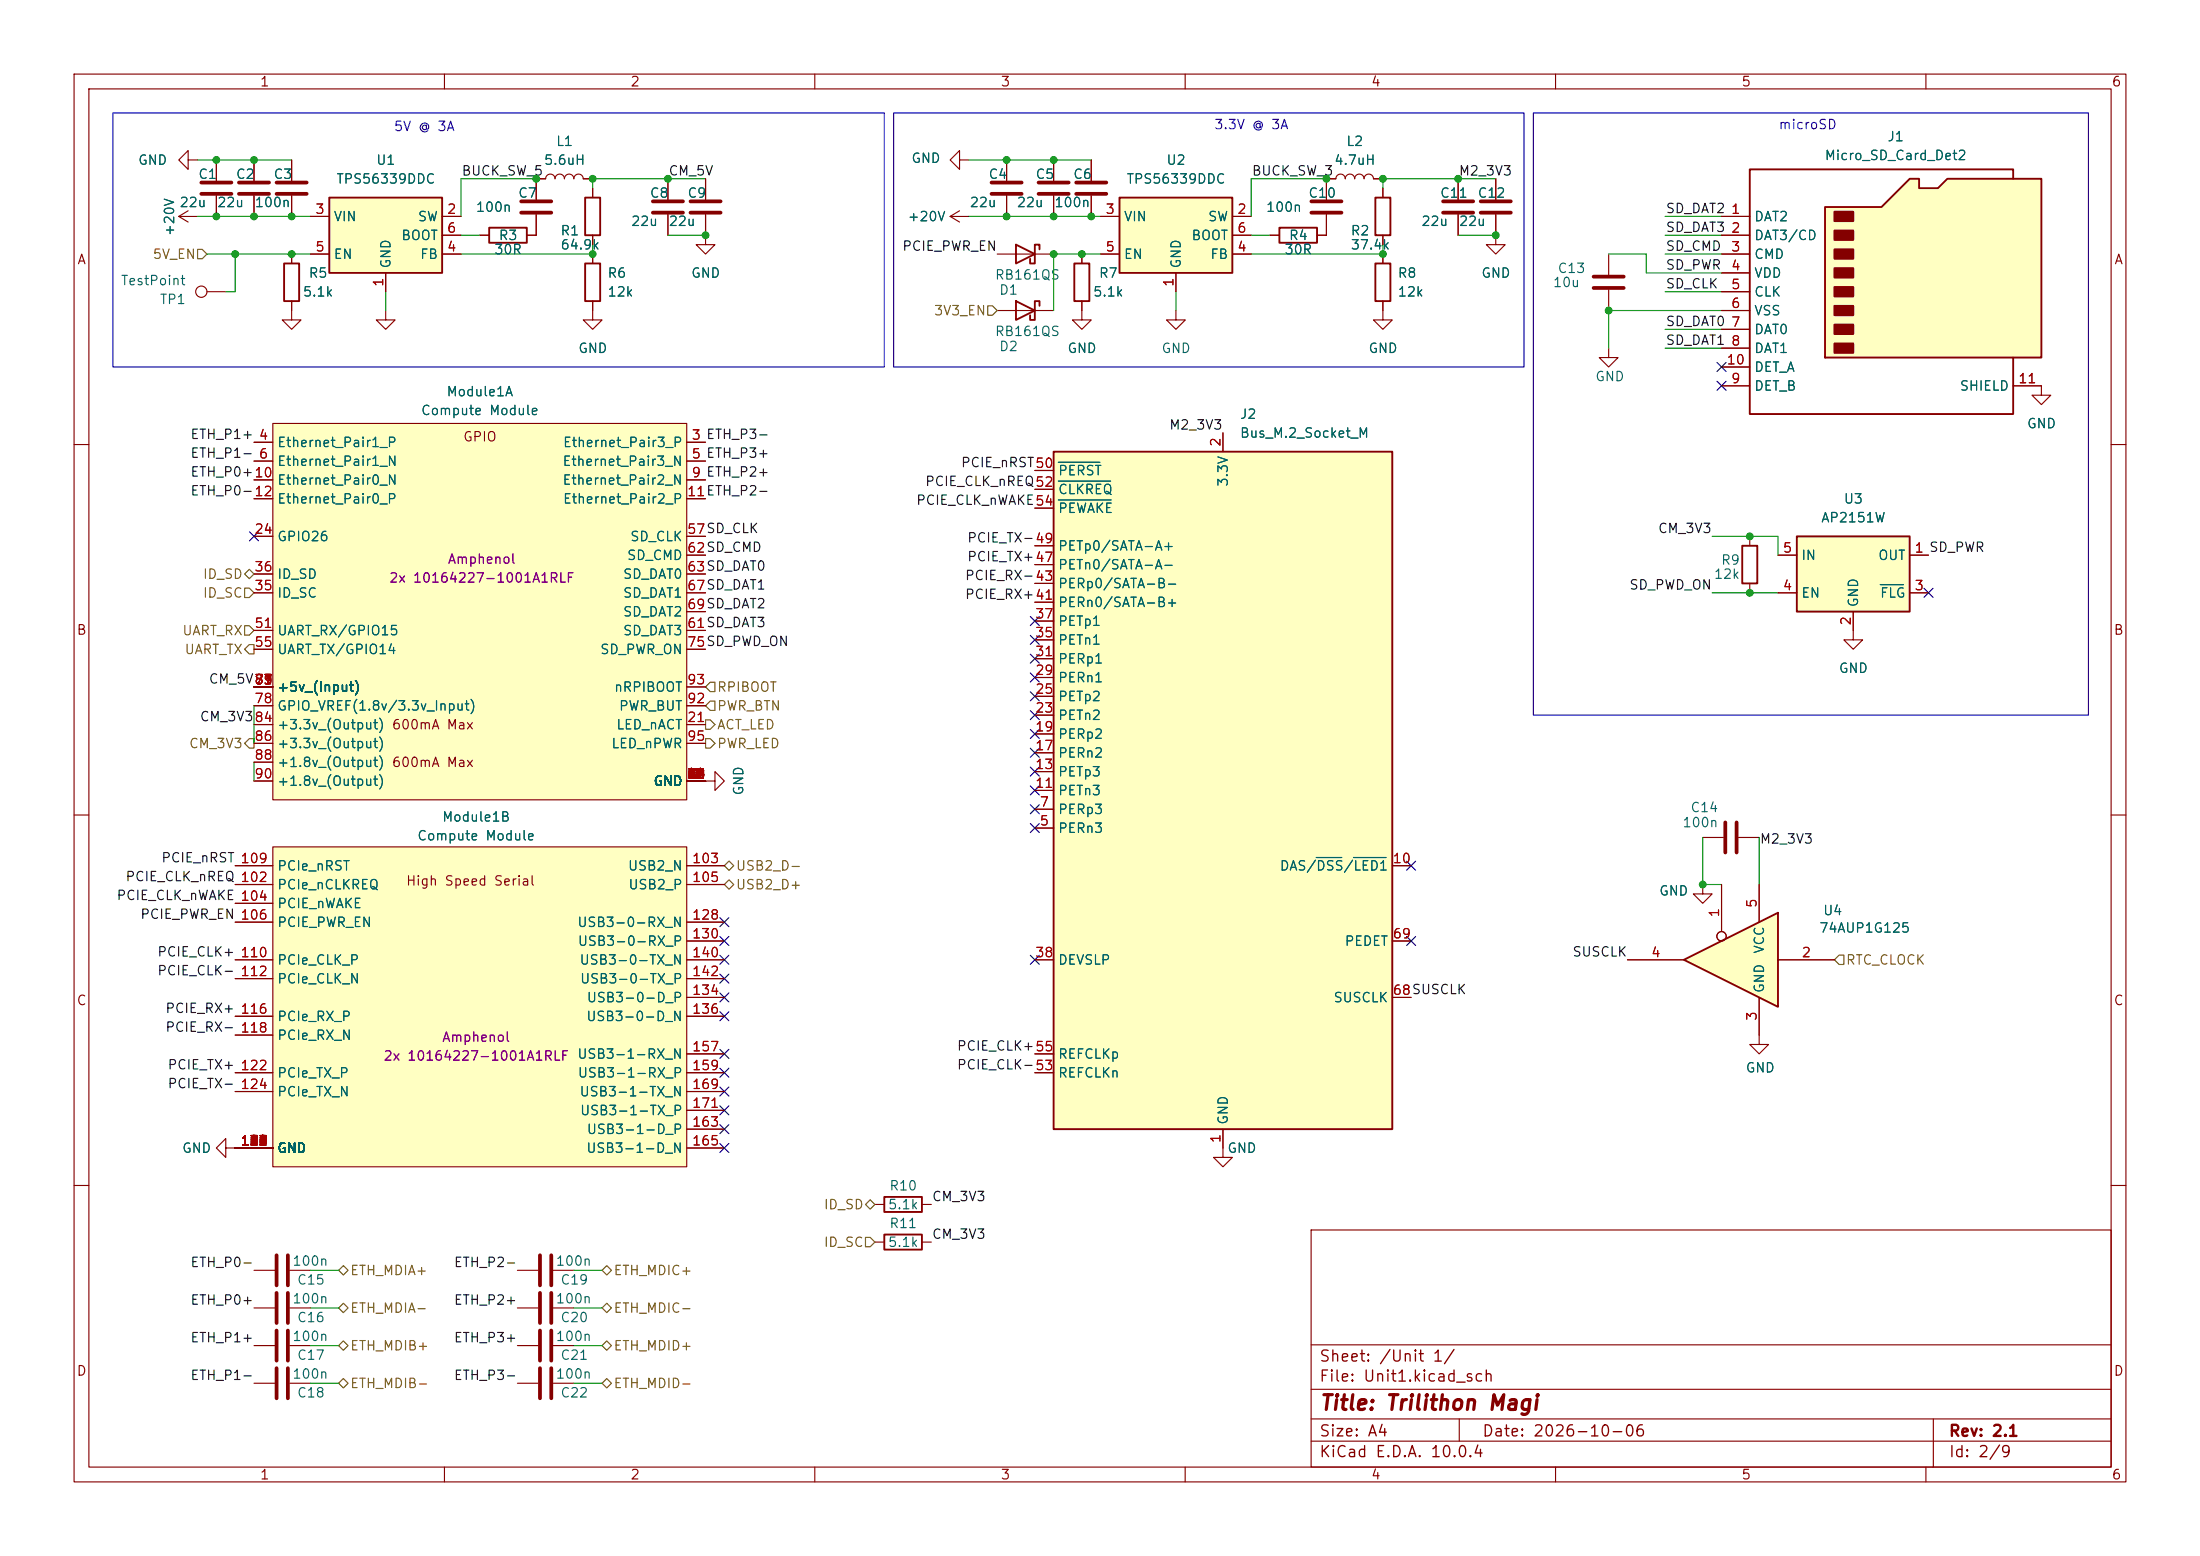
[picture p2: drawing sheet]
<svg xmlns="http://www.w3.org/2000/svg" width="297mm" height="210mm" viewBox="0 0 297 210" stroke-linecap="round" stroke-linejoin="round" font-family="sans-serif">
<g fill="none" stroke="#840000" stroke-width=".15">
<path d="M10 10h277v190h-277zM12 12h273v186h-273zM60 10v2M110 10v2M160 10v2M210 10v2M260 10v2M39.4 21.6v2.8M39.4 26.4v2.8M39.4 34.3v1.3M72.4 24.1h1.3a.64 .64 0 0 1 .6-.6 .64 .64 0 0 1 .6 .6 .64 .64 0 0 1 .7-.6 .64 .64 0 0 1 .6 .6 .64 .64 0 0 1 .6-.6 .64 .64 0 0 1 .7 .6 .64 .64 0 0 1 .6-.6 .64 .64 0 0 1 .6 .6h1.3M80 25.4v1.3"/>
<path d="M80 31.8v1.2M80 34.3v1.3M39.4 40.6v2.6h1.2l-1.2 1.3-1.3-1.3h1.3M52.1 41.9v1.3h1.2l-1.2 1.3-1.3-1.3h1.3M80 40.6v2.6h1.3l-1.3 1.3-1.3-1.3h1.3M10 60h2M285 60h2M10 110h2M285 110h2M237.5 139.7v1.3h1.3l-1.3 1.2-1.3-1.2h1.3M10 160h2M177 166h108v32h-108z"/>
<path d="M285 160h2M60 198v2M110 198v2M160 198v2M177 194.5h108M177 191.5h108M177 187.5h108M177 181.5h108M197 191.5v3M210 198v2M260 198v2M261 191.5v6.5"/>
</g>
<path d="M38.4 35.6h2v5h-2zM79 26.7h2v5.1h-2zM79 35.6h2v5h-2z" fill="none" stroke="#840000" stroke-width=".25"/>
<path d="M37.3 24.6h4.1M37.3 26.2h4.1" fill="none" stroke="#840000" stroke-width=".51"/>
<path d="M44.4 26.7h15.3v10.1h-15.3z" fill="#ffffc2"/>
<path d="M44.4 26.7h15.3v10.1h-15.3z" fill="none" stroke="#840000" stroke-width=".25"/>
<path d="M41.9 29.2h2.5M41.9 34.3h2.5M52.1 36.8v2.6M59.7 29.2h2.5M59.7 34.3h2.5M59.7 31.8h2.5M95.2 105.4h1.3v1.3l1.3-1.3-1.3-1.3v1.3" fill="none" stroke="#840000" stroke-width=".15"/>
<path d="M36.8 57.2h55.9v50.8h-55.9z" fill="#ffffc2"/>
<g fill="none" stroke="#840000" stroke-width=".15">
<path d="M34.3 59.7h2.5M36.8 57.2h55.9v50.8h-55.9zM92.7 59.7h2.5M34.3 62.2h2.5M34.3 64.8h2.5M34.3 67.3h2.5M34.3 72.4h2.5M34.3 77.5h2.5M92.7 62.2h2.5M92.7 64.8h2.5M92.7 67.3h2.5M92.7 72.4h2.5"/>
<path d="M92.7 77.5h2.5M92.7 74.9h2.5M34.3 97.8h2.5M34.3 80h2.5M34.3 85.1h2.5M34.3 87.6h2.5M34.3 92.7h2.5M34.3 95.3h2.5M92.7 97.8h2.5M92.7 80h2.5M92.7 85.1h2.5M92.7 87.6h2.5"/>
<path d="M92.7 82.6h2.5M92.7 92.7h2.5M92.7 95.3h2.5M34.3 105.4h2.5M34.3 100.3h2.5M34.3 102.9h2.5M92.7 105.4h2.5M92.7 100.3h2.5"/>
</g>
<path d="M227.3 129.5l12.7-6.3v12.7z" fill="#ffffc2"/>
<path d="M227.3 129.5l12.7-6.3v12.7z" fill="none" stroke="#840000" stroke-width=".25"/>
<g fill="none" stroke="#840000" stroke-width=".15">
<path d="M34.3 21.6v2.8M34.3 26.4v2.8M229.9 113h2.8M232.4 119.4v6.3M234.7 113h2.8M237.5 119.4v5.1M219.7 129.5h7.6M237.5 134.6v5.1M240 129.5h7.6M165.1 154.9v1.3h1.3l-1.3 1.3-1.3-1.3h1.3"/>
<circle cx="232.4" cy="126.4" r=".63"/>
</g>
<path d="M32.3 24.6h4M32.3 26.2h4M232.9 111v4.1M234.4 111v4.1" fill="none" stroke="#840000" stroke-width=".51"/>
<path d="M142.2 61h45.8v91.4h-45.8z" fill="#ffffc2"/>
<path d="M145 35.6h2.1v5h-2.1zM172.7 30.7h5.1v2.1h-5.1zM142.2 61h45.8v91.4h-45.8z" fill="none" stroke="#840000" stroke-width=".25"/>
<g fill="none" stroke="#840000" stroke-width=".15">
<path d="M146 34.3v1.3M147.3 21.6v2.8M147.3 26.4v2.8M171.4 31.8h1.3M179.1 29v2.8h-1.3M186.7 24.1h-1.3a.64 .64 0 0 0-.6-.6 .64 .64 0 0 0-.7 .6 .64 .64 0 0 0-.6-.6 .64 .64 0 0 0-.6 .6 .64 .64 0 0 0-.7-.6 .64 .64 0 0 0-.6 .6 .64 .64 0 0 0-.6-.6 .64 .64 0 0 0-.7 .6h-1.2v2.8M146 40.6v2.6h1.3l-1.3 1.3-1.2-1.3h1.2M158.7 41.9v1.3h1.3l-1.3 1.3-1.2-1.3h1.2M165.1 58.4v2.6M139.7 78.7h2.5M139.7 76.2h2.5M139.7 73.7h2.5"/>
<path d="M139.7 63.5h2.5M139.7 66h2.5M139.7 68.6h2.5M139.7 99.1h2.5M139.7 96.5h2.5M139.7 94h2.5M139.7 91.4h2.5M139.7 88.9h2.5M139.7 86.4h2.5M139.7 83.8h2.5M139.7 81.3h2.5M139.7 111.8h2.5"/>
<path d="M139.7 109.2h2.5M139.7 106.7h2.5M139.7 104.1h2.5M139.7 101.6h2.5M188 116.8h2.5M139.7 129.5h2.5M188 134.6h2.5M188 127h2.5M139.7 144.8h2.5M139.7 142.2h2.5M165.1 152.4v2.5"/>
</g>
<path d="M142.9 62.4h5.6M142.9 64.9h7M142.9 67.5h7.1M177.7 115.7h3.4M182.7 115.7h4.4" fill="none" stroke="#006464" stroke-width=".15"/>
<path d="M145.3 24.6h4.1M145.3 26.2h4.1M177 27.2h4.1M177 28.7h4.1" fill="none" stroke="#840000" stroke-width=".51"/>
<path d="M151.1 26.7h15.3v10.1h-15.3z" fill="#ffffc2"/>
<path d="M151.1 26.7h15.3v10.1h-15.3z" fill="none" stroke="#840000" stroke-width=".25"/>
<g fill="none" stroke="#840000" stroke-width=".15">
<path d="M90.2 24.1v2.8M90.2 29v2.8M95.2 29v4h1.3l-1.3 1.3-1.2-1.3h1.2M95.2 24.1v2.8M128.3 29.2h2.5M128.3 29.2l1.2 .8M129.5 21.6v-1.3l-1.2 1.3 1.2 1.3v-1.3h1.3M129.5 28.4l-1.2 .8M135.9 21.6v2.8M135.9 26.4v2.8M148.6 29.2h2.5M148.6 34.3h2.5"/>
<path d="M158.7 36.8v2.6M166.4 29.2h2.5M166.4 34.3h2.5M166.4 31.8h2.5M69.8 186.7h2.8M74.7 186.7h2.8"/>
</g>
<path d="M88.1 27.2h4.1M88.1 28.7h4.1M93.2 27.2h4.1M93.2 28.7h4.1M133.9 24.6h4M133.9 26.2h4M72.9 184.7v4M74.4 184.7v4" fill="none" stroke="#840000" stroke-width=".51"/>
<path d="M36.8 114.3h55.9v43.2h-55.9z" fill="#ffffc2"/>
<g fill="none" stroke="#840000" stroke-width=".15">
<path d="M24.1 29.2l1.3 .8M24.1 29.2h2.6M25.4 21.6v-1.3l-1.3 1.3 1.3 1.3v-1.3h1.3M25.4 28.4l-1.3 .8M27.9 39.4h2.6M29.2 21.6v2.8M29.2 26.4v2.8M64.8 31.8h1.2M72.4 24.1v2.8M72.4 29v2.8h-1.3M134.6 34.3h7.6M236.2 72.4v1.3"/>
<path d="M236.2 78.7v1.3M31.7 119.4h5.1M31.7 116.8h5.1M36.8 114.3h55.9v43.2h-55.9zM92.7 119.4h5.1M92.7 116.8h5.1M229.9 119.4v1.3h1.2l-1.2 1.2-1.3-1.2h1.3M31.7 121.9h5.1M31.7 124.5h5.1M31.7 129.5h5.1M31.7 132.1h5.1M31.7 137.2h5.1"/>
<path d="M31.7 139.7h5.1M92.7 124.5h5.1M92.7 129.5h5.1M92.7 132.1h5.1M92.7 137.2h5.1M92.7 127h5.1M92.7 134.6h5.1M30.5 154.9v-1.2l-1.3 1.2 1.3 1.3v-1.3h6.3M31.7 144.8h5.1M31.7 147.3h5.1M92.7 154.9h5.1M92.7 144.8h5.1"/>
<path d="M92.7 147.3h5.1M92.7 142.2h5.1M92.7 152.4h5.1M92.7 149.9h5.1M34.3 171.5h2.8M34.3 176.5h2.8M39.1 171.5h2.8M39.1 176.5h2.8M69.8 171.5h2.8M69.8 176.5h2.8M74.7 171.5h2.8M74.7 176.5h2.8"/>
<path d="M118.1 167.6h1.3M118.1 162.6h1.3M124.5 167.6h1.2M124.5 162.6h1.2M34.3 181.6h2.8M34.3 186.7h2.8M39.1 181.6h2.8M39.1 186.7h2.8M69.8 181.6h2.8M74.7 181.6h2.8"/>
<circle cx="27.2" cy="39.4" r=".76"/>
</g>
<g fill="none" stroke="#840000" stroke-width=".51">
<path d="M27.2 24.6h4M27.2 26.2h4M70.4 27.2h4M70.4 28.7h4M37.3 169.4v4.1M37.3 174.5v4.1M37.3 179.6v4M38.9 169.4v4.1M38.9 174.5v4.1M38.9 179.6v4M72.9 169.4v4.1M72.9 174.5v4.1"/>
<path d="M72.9 179.6v4M74.4 169.4v4.1M74.4 174.5v4.1M74.4 179.6v4M37.3 184.7v4M38.9 184.7v4"/>
</g>
<path d="M66 30.7h5.1v2.1h-5.1zM137.2 33l2.5 1.3-2.5 1.3zM140.3 33.7v-.7h-.6v2.6h-.6v-.7M235.2 73.7h2v5h-2zM119.4 166.6h5.1v2.1h-5.1zM119.4 161.5h5.1v2.1h-5.1z" fill="none" stroke="#840000" stroke-width=".25"/>
<path d="M242.6 72.4h15.2v10.2h-15.2z" fill="#ffffc2"/>
<path d="M242.6 72.4h15.2v10.2h-15.2z" fill="none" stroke="#840000" stroke-width=".25"/>
<path d="M217.2 34.3v2.8M217.2 39.1v2.8M217.2 47v1.3h1.2l-1.2 1.2-1.3-1.2h1.3M275.6 52.1v1.2h1.3l-1.3 1.3-1.3-1.3h1.3M240 74.9h2.6M257.8 74.9h2.5M240 80h2.6M250.2 82.6v2.5M257.8 80h2.5" fill="none" stroke="#840000" stroke-width=".15"/>
<path d="M253.8 78.9h3.2" fill="none" stroke="#006464" stroke-width=".15"/>
<path d="M215.1 37.3h4.1M215.1 38.9h4.1" fill="none" stroke="#840000" stroke-width=".51"/>
<path d="M246.4 27.9h7.6l3.8-3.8h1.3v1.3h2.5l1.3-1.3h12.7v24.2h-29.2z" fill="#ffffc2"/>
<path d="M185.7 26.7h2v5.1h-2zM185.7 35.6h2v5h-2zM246.4 27.9h7.6l3.8-3.8h1.3v1.3h2.5l1.3-1.3h12.7v24.2h-29.2zM271.8 24.1v-1.2h-35.6v33h35.6v-7.6M137.2 40.6l2.5 1.3-2.5 1.3zM140.3 41.3v-.7h-.6v2.6h-.6v-.7" fill="none" stroke="#840000" stroke-width=".25"/>
<g fill="#840000" stroke="#840000" stroke-width=".25">
<path d="M247.6 28.6h2.6v1.2h-2.6z"/>
<path d="M247.6 31.1h2.6v1.3h-2.6z"/>
<path d="M247.6 33.7h2.6v1.2h-2.6z"/>
<path d="M247.6 36.2h2.6v1.3h-2.6z"/>
<path d="M247.6 38.7h2.6v1.3h-2.6z"/>
<path d="M247.6 41.3h2.6v1.2h-2.6z"/>
<path d="M247.6 43.8h2.6v1.3h-2.6z"/>
<path d="M247.6 46.4h2.6v1.2h-2.6z"/>
</g>
<g fill="none" stroke="#840000" stroke-width=".15">
<path d="M29.2 21.6v2.8M29.2 26.4v2.8M34.3 21.6v2.8M34.3 26.4v2.8M39.4 21.6v2.8M39.4 26.4v2.8M39.4 34.3v1.3M41.9 29.2h2.5M41.9 34.3h2.5M52.1 36.8v2.6M59.7 29.2h2.5M59.7 31.8h2.5"/>
<path d="M59.7 34.3h2.5M64.8 31.8h1.2M72.4 29v2.8h-1.3M73.7 24.1h-1.3v2.8M78.7 24.1h1.3M80 25.4v1.3M80 31.8v1.2M80 34.3v1.3M90.2 24.1v2.8M90.2 29v2.8M95.2 24.1v2.8M95.2 29v2.8"/>
<path d="M135.9 21.6v2.8M135.9 26.4v2.8M142.2 21.6v2.8M142.2 26.4v2.8M146 34.3v1.3M147.3 21.6v2.8M147.3 26.4v2.8M148.6 29.2h2.5M148.6 34.3h2.5M158.7 36.8v2.6M166.4 29.2h2.5M166.4 31.8h2.5"/>
<path d="M166.4 34.3h2.5M171.4 31.8h1.3M179.1 29v2.8h-1.3M180.3 24.1h-1.2v2.8M185.4 24.1h1.3M186.7 25.4v1.3M186.7 31.8v1.2M186.7 34.3v1.3M196.8 24.1v2.8M196.8 29v2.8M201.9 29v4h1.3l-1.3 1.3-1.2-1.3h1.2M201.9 24.1v2.8"/>
<path d="M232.4 29.2h3.8M232.4 31.8h3.8M232.4 34.3h3.8M232.4 36.8h3.8M232.4 39.4h3.8M34.3 59.7h2.5M39.4 40.6v1.3M80 40.6v1.3M92.7 59.7h2.5M134.6 41.9h7.6M146 40.6v1.3M165.1 58.4v2.6"/>
<path d="M186.7 40.6v2.6h1.3l-1.3 1.3-1.3-1.3h1.3M232.4 41.9h3.8M232.4 44.5h3.8M232.4 47h3.8M232.4 52.1h3.8M232.4 49.5h3.8M271.8 52.1h3.8M34.3 62.2h2.5M34.3 64.8h2.5M34.3 67.3h2.5M34.3 72.4h2.5M34.3 77.5h2.5"/>
<path d="M92.7 74.9h2.5M92.7 62.2h2.5M92.7 64.8h2.5M92.7 67.3h2.5M92.7 72.4h2.5M92.7 77.5h2.5M139.7 78.7h2.5M139.7 76.2h2.5M139.7 73.7h2.5M139.7 63.5h2.5M139.7 66h2.5M139.7 68.6h2.5"/>
<path d="M240 74.9h2.6M257.8 74.9h2.5M34.3 80h2.5M34.3 97.8h2.5M34.3 85.1h2.5M34.3 87.6h2.5M34.3 92.7h2.5M34.3 95.3h2.5M92.7 80h2.5M92.7 97.8h2.5M92.7 85.1h2.5M92.7 87.6h2.5"/>
<path d="M92.7 82.6h2.5M92.7 92.7h2.5M92.7 95.3h2.5M139.7 99.1h2.5M139.7 96.5h2.5M139.7 94h2.5M139.7 91.4h2.5M139.7 88.9h2.5M139.7 86.4h2.5M139.7 83.8h2.5M139.7 81.3h2.5M240 80h2.6"/>
<path d="M250.2 82.6v3.8h1.3l-1.3 1.2-1.3-1.2h1.3M257.8 80h2.5M31.7 116.8h5.1M31.7 119.4h5.1M34.3 105.4h2.5M34.3 100.3h2.5M34.3 102.9h2.5M92.7 116.8h5.1M92.7 105.4h2.5M92.7 100.3h2.5M92.7 119.4h5.1M139.7 111.8h2.5"/>
<path d="M139.7 109.2h2.5M139.7 106.7h2.5M139.7 104.1h2.5M139.7 101.6h2.5M188 116.8h2.5M232.4 119.4v6.3M237.5 119.4v5.1M31.7 129.5h5.1M31.7 121.9h5.1M31.7 124.5h5.1M31.7 132.1h5.1M31.7 137.2h5.1"/>
<path d="M31.7 139.7h5.1M92.7 129.5h5.1M92.7 134.6h5.1M92.7 127h5.1M92.7 124.5h5.1M92.7 132.1h5.1M92.7 137.2h5.1M139.7 129.5h2.5M188 134.6h2.5M188 127h2.5M219.7 129.5h7.6M237.5 134.6v5.1"/>
<path d="M240 129.5h7.6M31.7 144.8h5.1M31.7 154.9h5.1M31.7 147.3h5.1M92.7 144.8h5.1M92.7 142.2h5.1M92.7 154.9h5.1M92.7 147.3h5.1M92.7 152.4h5.1M92.7 149.9h5.1M139.7 144.8h2.5M139.7 142.2h2.5"/>
<path d="M165.1 152.4v2.5"/>
<circle cx="232.4" cy="126.4" r=".63"/>
</g>
<path d="M140.2 24.6h4.1M140.2 26.2h4.1M194.8 27.2h4.1M194.8 28.7h4.1M199.9 27.2h4.1M199.9 28.7h4.1" fill="none" stroke="#840000" stroke-width=".51"/>
<g fill="none" stroke="#725600" stroke-width=".15">
<path d="M26.7 33.7h.6l.6 .6-.6 .6h-.6zM133.3 41.3h.7l.6 .6-.6 .6h-.7zM33 77.5l.7-.7 .6 .7-.6 .6zM33 79.4h.7l.6 .6-.6 .6h-.7zM33 84.5h.7l.6 .6-.6 .6h-.7zM33.7 87h.6v1.3h-.6l-.7-.7zM33.7 99.7h.6v1.3h-.6l-.7-.7zM95.2 99.7h.7l.6 .6-.6 .7h-.7zM95.2 97.2h.7l.6 .6-.6 .6h-.7zM95.9 94.6h.6v1.3h-.6l-.7-.6zM95.9 92.1h.6v1.2h-.6l-.7-.6zM97.8 116.8l.6-.6 .7 .6-.7 .7z"/>
<path d="M97.8 119.4l.6-.7 .7 .7-.7 .6zM248.3 128.9h.6v1.3h-.6l-.7-.7zM45.7 176.5l.7-.6 .6 .6-.6 .7zM45.7 171.5l.7-.7 .6 .7-.6 .6zM81.3 171.5l.6-.7 .6 .7-.6 .6zM81.3 176.5l.6-.6 .6 .6-.6 .7zM116.8 167h.7l.6 .6-.6 .7h-.7zM116.8 162.6l.7-.7 .6 .7-.6 .6zM45.7 181.6l.7-.6 .6 .6-.6 .6zM45.7 186.7l.7-.6 .6 .6-.6 .6zM81.3 181.6l.6-.6 .6 .6-.6 .6zM81.3 186.7l.6-.6 .6 .6-.6 .6z"/>
</g>
<g fill="none" stroke="#009600" stroke-width=".15">
<path d="M26.7 29.2h15.2M26.7 21.6h12.7M27.9 34.3h14M31.7 34.3v5.1h-1.2M52.1 39.4v2.5M62.2 31.8h2.6M72.4 24.1h-10.2v5.1M80 33v1.3h-17.8M90.2 31.8h5M95.2 24.1h-15.2v1.3M130.8 29.2h17.8M130.8 21.6h16.5"/>
<path d="M148.6 34.3h-6.4v7.6M158.7 39.4v2.5M168.9 31.8h2.5M179.1 24.1h-10.2v5.1M186.7 33v1.3h-17.8M196.8 31.8h5.1M201.9 24.1h-15.2v1.3M217.2 34.3h5v2.5h10.2M224.8 29.2h7.6M224.8 31.8h7.6M224.8 39.4h7.6M224.8 34.3h7.6"/>
<path d="M224.8 44.5h7.6M224.8 47h7.6M232.4 41.9h-15.2v5.1M231.1 72.4h8.9v2.5M34.3 95.3v5M231.1 80h8.9M34.3 102.9v2.5M229.9 113v6.4h2.5M237.5 113v6.4M41.9 176.5h3.8M41.9 171.5h3.8M77.5 176.5h3.8"/>
<path d="M77.5 171.5h3.8M41.9 181.6h3.8M41.9 186.7h3.8M77.5 181.6h3.8M77.5 186.7h3.8"/>
</g>
<g fill="none" stroke="#000084" stroke-width=".15">
<path d="M231.8 51.5l1.2 1.2M231.8 48.9l1.2 1.2M233 51.5l-1.2 1.2M233 48.9l-1.2 1.2M33.7 71.8l1.2 1.2M34.9 71.8l-1.2 1.2M259.7 79.4l1.3 1.2M261 79.4l-1.3 1.2M139.1 88.3l1.2 1.2M139.1 90.8l1.2 1.2M139.1 95.9l1.2 1.2M139.1 93.4l1.2 1.2"/>
<path d="M139.1 83.2l1.2 1.2M139.1 85.8l1.2 1.2M139.1 98.5l1.2 1.2M140.3 88.3l-1.2 1.2M140.3 90.8l-1.2 1.2M140.3 95.9l-1.2 1.2M140.3 93.4l-1.2 1.2M140.3 83.2l-1.2 1.2M140.3 85.8l-1.2 1.2M140.3 98.5l-1.2 1.2M139.1 111.2l1.2 1.2M139.1 103.5l1.2 1.2"/>
<path d="M139.1 101l1.2 1.2M139.1 106.1l1.2 1.2M139.1 108.6l1.2 1.2M140.3 111.2l-1.2 1.2M140.3 103.5l-1.2 1.2M140.3 101l-1.2 1.2M140.3 106.1l-1.2 1.2M140.3 108.6l-1.2 1.2M189.9 116.2l1.2 1.2M191.1 116.2l-1.2 1.2M97.2 123.9l1.2 1.2M97.2 126.4l1.2 1.2"/>
<path d="M97.2 131.5l1.2 1.2M97.2 136.6l1.2 1.2M97.2 128.9l1.2 1.2M97.2 134l1.2 1.2M98.4 123.9l-1.2 1.2M98.4 126.4l-1.2 1.2M98.4 131.5l-1.2 1.2M98.4 136.6l-1.2 1.2M98.4 128.9l-1.2 1.2M98.4 134l-1.2 1.2M139.1 128.9l1.2 1.2M140.3 128.9l-1.2 1.2"/>
<path d="M189.9 126.4l1.2 1.2M191.1 126.4l-1.2 1.2M97.2 154.3l1.2 1.2M97.2 146.7l1.2 1.2M97.2 141.6l1.2 1.2M97.2 149.3l1.2 1.2M97.2 144.2l1.2 1.2M97.2 151.8l1.2 1.2M98.4 154.3l-1.2 1.2M98.4 146.7l-1.2 1.2M98.4 141.6l-1.2 1.2M98.4 149.3l-1.2 1.2"/>
<path d="M98.4 144.2l-1.2 1.2M98.4 151.8l-1.2 1.2"/>
</g>
<path d="M15.2 15.2h104.2v34.3h-104.2zM120.6 15.2h85.1v34.3h-85.1zM207 15.2h74.9v81.3h-74.9z" fill="none" stroke="#0000c2" stroke-width=".15"/>
<path d="M142.9 62.4h5.6M142.9 64.9h7M142.9 67.5h7.1M253.8 78.9h3.2M177.7 115.7h3.4M182.7 115.7h4.4" fill="none" stroke="#006464" stroke-width=".15"/>
<g fill="#009600" stroke="#009600" stroke-width=".14">
<circle cx="236.2" cy="72.4" r=".46"/>
<circle cx="236.2" cy="80" r=".46"/>
<circle cx="196.8" cy="24.1" r=".46"/>
<circle cx="186.7" cy="34.3" r=".46"/>
<circle cx="201.9" cy="31.8" r=".46"/>
<circle cx="179.1" cy="24.1" r=".46"/>
<circle cx="186.7" cy="24.1" r=".46"/>
<circle cx="146" cy="34.3" r=".46"/>
<circle cx="142.2" cy="29.2" r=".46"/>
<circle cx="147.3" cy="29.2" r=".46"/>
<circle cx="142.2" cy="34.3" r=".46"/>
<circle cx="142.2" cy="21.6" r=".46"/>
<circle cx="217.2" cy="41.9" r=".46"/>
<circle cx="229.9" cy="119.4" r=".46"/>
<circle cx="72.4" cy="24.1" r=".46"/>
<circle cx="39.4" cy="29.2" r=".46"/>
<circle cx="29.2" cy="21.6" r=".46"/>
<circle cx="29.2" cy="29.2" r=".46"/>
<circle cx="34.3" cy="21.6" r=".46"/>
<circle cx="34.3" cy="29.2" r=".46"/>
<circle cx="31.7" cy="34.3" r=".46"/>
<circle cx="39.4" cy="34.3" r=".46"/>
<circle cx="135.9" cy="21.6" r=".46"/>
<circle cx="95.2" cy="31.8" r=".46"/>
<circle cx="135.9" cy="29.2" r=".46"/>
<circle cx="90.2" cy="24.1" r=".46"/>
<circle cx="80" cy="24.1" r=".46"/>
<circle cx="80" cy="34.3" r=".46"/>
</g>
<text font-size="2" fill="#840000" x="178" y="190.8">Title: Trilithon Magi</text>
<g font-size="1.5" fill="#840000">
<text x="178" y="184.2">Sheet: /Unit 1/</text>
<text x="178" y="186.9">File: Unit1.kicad_sch</text>
<text x="178" y="197.1">KiCad E.D.A. 10.0.4</text>
<text x="178" y="194.3">Size: A4</text>
<text x="200" y="194.3">Date: 2026-10-06</text>
<text x="263" y="194.3">Rev: 2.1</text>
<text x="263" y="197.1">Id: 2/9</text>
</g>
<g font-size="1.3" fill="#840000">
<text x="35" y="12">1</text>
<text x="85" y="12">2</text>
<text x="135" y="12">3</text>
<text x="185" y="12">4</text>
<text x="235" y="12">5</text>
<text x="285" y="12">6</text>
<text x="10.3" y="36">A</text>
<text x="285.3" y="36">A</text>
<text x="62.4" y="59.9">GPIO</text>
<text x="10.3" y="86">B</text>
<text x="285.3" y="86">B</text>
<text x="54.7" y="119.8">High Speed Serial</text>
<text x="10.3" y="136">C</text>
<text x="285.3" y="136">C</text>
<text x="10.3" y="186">D</text>
<text x="285.3" y="186">D</text>
<text x="35" y="200">1</text>
<text x="85" y="200">2</text>
<text x="135" y="200">3</text>
<text x="185" y="200">4</text>
<text x="235" y="200">5</text>
<text x="285" y="200">6</text>
</g>
<g font-size="1.3" fill="#0000c2">
<text x="163.8" y="17.8">3.3V @ 3A</text>
<text x="240" y="17.8">microSD</text>
<text x="53.1" y="18">5V @ 3A</text>
</g>
<g font-size="1.3" fill="#006464">
<text x="18.6" y="22.6">GND</text>
<text x="50.7" y="22.6">U1</text>
<text x="73.3" y="22.6">5.6uH</text>
<text x="75" y="20">L1</text>
<text x="122.9" y="22.3">GND</text>
<text x="157.4" y="22.6">U2</text>
<text x="180" y="22.6">4.7uH</text>
<text x="181.7" y="20">L2</text>
<text x="246.2" y="21.9">Micro_SD_Card_Det2</text>
<text x="254.7" y="19.4">J1</text>
<text x="24.1" y="28.3">22u</text>
<text x="26.7" y="24.5">C1</text>
<text x="29.2" y="28.3">22u</text>
<text x="31.8" y="24.5">C2</text>
<text x="34.3" y="28.3">100n</text>
<text x="36.8" y="24.5">C3</text>
<text x="45.3" y="25.1">TPS56339DDC</text>
<text x="64.1" y="28.9">100n</text>
<text x="69.9" y="27">C7</text>
<text x="87.6" y="27">C8</text>
<text x="92.7" y="27">C9</text>
<text x="130.8" y="28.3">22u</text>
<text x="133.4" y="24.5">C4</text>
<text x="137.2" y="28.3">22u</text>
<text x="139.7" y="24.5">C5</text>
<text x="142.2" y="28.3">100n</text>
<text x="144.8" y="24.5">C6</text>
<text x="152" y="25.1">TPS56339DDC</text>
<text x="170.8" y="28.9">100n</text>
<text x="176.5" y="27">C10</text>
<text x="194.3" y="27">C11</text>
<text x="199.4" y="27">C12</text>
<text x="23.8" y="32" transform="rotate(-90 23.8 32)">+20V</text>
<text x="45" y="30.2">VIN</text>
<text x="45" y="35.3">EN</text>
<text x="54.1" y="32.7">BOOT</text>
<text x="56.3" y="30.2">SW</text>
<text x="56.6" y="35.3">FB</text>
<text x="66.6" y="34.6">30R</text>
<text x="67.2" y="32.7">R3</text>
<text x="75.6" y="32.1">R1</text>
<text x="75.6" y="34">64.9k</text>
<text x="85.1" y="30.8">22u</text>
<text x="90.2" y="30.8">22u</text>
<text x="122.4" y="30.2">+20V</text>
<text x="151.6" y="30.2">VIN</text>
<text x="151.6" y="35.3">EN</text>
<text x="160.8" y="32.7">BOOT</text>
<text x="163" y="30.2">SW</text>
<text x="163.3" y="35.3">FB</text>
<text x="173.3" y="34.6">30R</text>
<text x="173.9" y="32.7">R4</text>
<text x="182.3" y="32.1">R2</text>
<text x="182.3" y="34">37.4k</text>
<text x="191.8" y="30.8">22u</text>
<text x="196.9" y="30.8">22u</text>
<text x="236.7" y="30.2">DAT2</text>
<text x="236.7" y="32.7">DAT3/CD</text>
<text x="236.7" y="35.3">CMD</text>
<text x="16.2" y="38.8">TestPoint</text>
<text x="21.5" y="41.4">TP1</text>
<text x="40.8" y="40.3">5.1k</text>
<text x="41.6" y="37.8">R5</text>
<text x="53" y="36.3" transform="rotate(-90 53 36.3)">GND</text>
<text x="81.9" y="37.8">R6</text>
<text x="81.9" y="40.3">12k</text>
<text x="93.2" y="37.8">GND</text>
<text x="134.2" y="38.1">RB161QS</text>
<text x="134.8" y="40.1">D1</text>
<text x="147.5" y="40.3">5.1k</text>
<text x="148.3" y="37.8">R7</text>
<text x="159.7" y="36.3" transform="rotate(-90 159.7 36.3)">GND</text>
<text x="188.6" y="37.8">R8</text>
<text x="188.6" y="40.3">12k</text>
<text x="199.9" y="37.8">GND</text>
<text x="209.6" y="39.1">10u</text>
<text x="210.2" y="37.2">C13</text>
<text x="236.7" y="37.8">VDD</text>
<text x="236.7" y="40.3">CLK</text>
<text x="78" y="48">GND</text>
<text x="134.2" y="45.7">RB161QS</text>
<text x="134.8" y="47.7">D2</text>
<text x="144" y="48">GND</text>
<text x="156.7" y="48">GND</text>
<text x="184.7" y="48">GND</text>
<text x="236.7" y="42.9">VSS</text>
<text x="236.7" y="45.4">DAT0</text>
<text x="236.7" y="48">DAT1</text>
<text x="60.2" y="53.8">Module1A</text>
<text x="215.3" y="51.8">GND</text>
<text x="236.7" y="53">DET_B</text>
<text x="236.7" y="50.5">DET_A</text>
<text x="264.5" y="53">SHIELD</text>
<text x="56.7" y="56.3">Compute Module</text>
<text x="167.3" y="56.9">J2</text>
<text x="167.3" y="59.4">Bus_M.2_Socket_M</text>
<text x="273.6" y="58.1">GND</text>
<text x="37.3" y="60.7">Ethernet_Pair1_P</text>
<text x="37.3" y="63.2">Ethernet_Pair1_N</text>
<text x="37.3" y="65.7">Ethernet_Pair0_N</text>
<text x="75.9" y="63.2">Ethernet_Pair3_N</text>
<text x="75.9" y="65.7">Ethernet_Pair2_N</text>
<text x="75.9" y="60.7">Ethernet_Pair3_P</text>
<text x="142.7" y="64.5">PERST</text>
<text x="166.1" y="65.8" transform="rotate(-90 166.1 65.8)">3.3V</text>
<text x="37.3" y="68.3">Ethernet_Pair0_P</text>
<text x="75.9" y="68.3">Ethernet_Pair2_P</text>
<text x="142.7" y="67">CLKREQ</text>
<text x="142.7" y="69.6">PEWAKE</text>
<text x="245.8" y="70.8">AP2151W</text>
<text x="248.8" y="68.3">U3</text>
<text x="37.3" y="73.4">GPIO26</text>
<text x="84.6" y="75.9">SD_CMD</text>
<text x="85" y="73.4">SD_CLK</text>
<text x="142.7" y="77.2">PETn0/SATA-A-</text>
<text x="142.7" y="74.6">PETp0/SATA-A+</text>
<text x="232.3" y="76.5">R9</text>
<text x="243.1" y="75.9">IN</text>
<text x="253.5" y="75.9">OUT</text>
<text x="37.3" y="81">ID_SC</text>
<text x="37.3" y="78.4">ID_SD</text>
<text x="84" y="78.4">SD_DAT0</text>
<text x="84" y="81">SD_DAT1</text>
<text x="84" y="83.5">SD_DAT2</text>
<text x="142.7" y="82.3">PERn0/SATA-B+</text>
<text x="142.7" y="79.7">PERp0/SATA-B-</text>
<text x="231.3" y="78.4">12k</text>
<text x="243.1" y="81">EN</text>
<text x="251.2" y="82" transform="rotate(-90 251.2 82)">GND</text>
<text x="253.7" y="81">FLG</text>
<text x="37.3" y="86.1">UART_RX/GPIO15</text>
<text x="37.3" y="88.6">UART_TX/GPIO14</text>
<text x="80.9" y="88.6">SD_PWR_ON</text>
<text x="84" y="86.1">SD_DAT3</text>
<text x="142.7" y="89.9">PERp1</text>
<text x="142.7" y="87.3">PETn1</text>
<text x="142.7" y="84.8">PETp1</text>
<text x="37.3" y="93.7">+5v_(Input)</text>
<text x="82.8" y="93.7">nRPIBOOT</text>
<text x="142.7" y="95">PETp2</text>
<text x="142.7" y="92.4">PERn1</text>
<text x="248.2" y="91.1">GND</text>
<text x="37.3" y="96.2">GPIO_VREF(1.8v/3.3v_Input)</text>
<text x="37.3" y="98.8">+3.3v_(Output) 600mA Max</text>
<text x="37.3" y="101.3">+3.3v_(Output)</text>
<text x="37.3" y="98.8">+3.3v_(Output)</text>
<text x="82.4" y="101.3">LED_nPWR</text>
<text x="83.1" y="98.8">LED_nACT</text>
<text x="83.5" y="96.2">PWR_BUT</text>
<text x="142.7" y="100">PERp2</text>
<text x="142.7" y="97.5">PETn2</text>
<text x="37.3" y="103.8">+1.8v_(Output) 600mA Max</text>
<text x="37.3" y="106.4">+1.8v_(Output)</text>
<text x="37.3" y="103.8">+1.8v_(Output)</text>
<text x="88.1" y="106.4">GND</text>
<text x="100.7" y="107.4" transform="rotate(-90 100.7 107.4)">GND</text>
<text x="142.7" y="107.7">PETn3</text>
<text x="142.7" y="105.1">PETp3</text>
<text x="142.7" y="102.6">PERn2</text>
<text x="56.2" y="113.7">Compute Module</text>
<text x="59.6" y="111.2">Module1B</text>
<text x="142.7" y="112.7">PERn3</text>
<text x="142.7" y="110.2">PERp3</text>
<text x="227" y="112">100n</text>
<text x="228.1" y="109.9">C14</text>
<text x="37.3" y="117.8">PCIe_nRST</text>
<text x="84.7" y="117.8">USB2_N</text>
<text x="172.7" y="117.8">DAS/DSS/LED1</text>
<text x="37.3" y="120.4">PCIe_nCLKREQ</text>
<text x="37.3" y="122.9">PCIE_nWAKE</text>
<text x="37.3" y="125.4">PCIE_PWR_EN</text>
<text x="77.8" y="125.4">USB3-0-RX_N</text>
<text x="84.7" y="120.4">USB2_P</text>
<text x="223.9" y="121.2">GND</text>
<text x="246" y="123.8">U4</text>
<text x="37.3" y="130.5">PCIe_CLK_P</text>
<text x="77.9" y="128">USB3-0-RX_P</text>
<text x="78.1" y="130.5">USB3-0-TX_N</text>
<text x="142.7" y="130.5">DEVSLP</text>
<text x="181.4" y="128">PEDET</text>
<text x="238.5" y="128.8" transform="rotate(-90 238.5 128.8)">VCC</text>
<text x="245.5" y="126.2">74AUP1G125</text>
<text x="37.3" y="133.1">PCIe_CLK_N</text>
<text x="78.2" y="133.1">USB3-0-TX_P</text>
<text x="79.1" y="135.6">USB3-0-D_P</text>
<text x="179.9" y="135.6">SUSCLK</text>
<text x="238.5" y="134.1" transform="rotate(-90 238.5 134.1)">GND</text>
<text x="37.3" y="138.1">PCIe_RX_P</text>
<text x="37.3" y="140.7">PCIe_RX_N</text>
<text x="77.8" y="143.2">USB3-1-RX_N</text>
<text x="79.1" y="138.1">USB3-0-D_N</text>
<text x="142.7" y="143.2">REFCLKp</text>
<text x="37.3" y="145.8">PCIe_TX_P</text>
<text x="37.3" y="148.3">PCIe_TX_N</text>
<text x="77.9" y="145.8">USB3-1-RX_P</text>
<text x="78.1" y="148.3">USB3-1-TX_N</text>
<text x="142.7" y="145.8">REFCLKn</text>
<text x="235.6" y="145.1">GND</text>
<text x="24.5" y="155.9">GND</text>
<text x="37.3" y="155.9">GND</text>
<text x="78.2" y="150.8">USB3-1-TX_P</text>
<text x="79.1" y="155.9">USB3-1-D_N</text>
<text x="79.1" y="153.4">USB3-1-D_P</text>
<text x="165.6" y="155.9">GND</text>
<text x="166.1" y="151.9" transform="rotate(-90 166.1 151.9)">GND</text>
<text x="120" y="161">R10</text>
<text x="119.8" y="163.5">5.1k</text>
<text x="120" y="166.1">R11</text>
<text x="39.4" y="171.2">100n</text>
<text x="40" y="173.7">C15</text>
<text x="74.9" y="171.2">100n</text>
<text x="75.6" y="173.7">C19</text>
<text x="119.8" y="168.6">5.1k</text>
<text x="39.4" y="176.2">100n</text>
<text x="40" y="178.8">C16</text>
<text x="74.9" y="176.2">100n</text>
<text x="75.6" y="178.8">C20</text>
<text x="39.4" y="181.3">100n</text>
<text x="40" y="183.9">C17</text>
<text x="74.9" y="181.3">100n</text>
<text x="75.6" y="183.9">C21</text>
<text x="39.4" y="186.4">100n</text>
<text x="40" y="188.9">C18</text>
<text x="74.9" y="186.4">100n</text>
<text x="75.6" y="188.9">C22</text>
</g>
<g font-size="1.3" fill="#a90000">
<text x="42.5" y="29.2">3</text>
<text x="60.3" y="29.2">2</text>
<text x="149.2" y="29.2">3</text>
<text x="166.9" y="29.2">2</text>
<text x="233.6" y="29.2">1</text>
<text x="42.5" y="34.3">5</text>
<text x="60.3" y="34.3">4</text>
<text x="60.3" y="31.7">6</text>
<text x="149.2" y="34.3">5</text>
<text x="166.9" y="34.3">4</text>
<text x="166.9" y="31.7">6</text>
<text x="233.6" y="31.7">2</text>
<text x="233.6" y="34.3">3</text>
<text x="52" y="38.8" transform="rotate(-90 52 38.8)">1</text>
<text x="158.7" y="38.8" transform="rotate(-90 158.7 38.8)">1</text>
<text x="233.6" y="36.8">4</text>
<text x="233.6" y="39.3">5</text>
<text x="233.6" y="41.9">6</text>
<text x="233.6" y="44.4">7</text>
<text x="233.6" y="47">8</text>
<text x="233" y="49.5">10</text>
<text x="233.6" y="52">9</text>
<text x="272.4" y="52">11</text>
<text x="34.9" y="59.7">4</text>
<text x="93.3" y="59.7">3 ETH_P3-</text>
<text x="93.3" y="59.7">3</text>
<text x="34.2" y="64.7">10</text>
<text x="34.9" y="62.2">6</text>
<text x="93.3" y="62.2">5 ETH_P3+</text>
<text x="93.3" y="64.7">9 ETH_P2+</text>
<text x="93.3" y="62.2">5</text>
<text x="93.3" y="64.7">9</text>
<text x="139.7" y="63.5">50</text>
<text x="165.1" y="60.4" transform="rotate(-90 165.1 60.4)">2</text>
<text x="34.2" y="67.3">12</text>
<text x="92.7" y="67.3">11ETH_P2-</text>
<text x="92.7" y="67.3">11</text>
<text x="139.7" y="66">52</text>
<text x="139.7" y="68.6">54</text>
<text x="34.2" y="72.4">24</text>
<text x="34.2" y="77.4">36</text>
<text x="92.7" y="72.4">57SD_CLK</text>
<text x="92.7" y="74.9">62SD_CMD</text>
<text x="92.7" y="77.4">63SD_DAT0</text>
<text x="92.7" y="72.4">57</text>
<text x="92.7" y="74.9">62</text>
<text x="92.7" y="77.4">63</text>
<text x="139.7" y="76.2">47</text>
<text x="139.7" y="73.6">49</text>
<text x="240.6" y="74.9">5</text>
<text x="258.4" y="74.9">1 SD_PWR</text>
<text x="258.4" y="74.9">1</text>
<text x="34.2" y="80">35</text>
<text x="92.7" y="80">67SD_DAT1</text>
<text x="92.7" y="82.5">69SD_DAT2</text>
<text x="92.7" y="80">67</text>
<text x="92.7" y="82.5">69</text>
<text x="139.7" y="83.8">37</text>
<text x="139.7" y="81.3">41</text>
<text x="139.7" y="78.7">43</text>
<text x="240.6" y="80">4</text>
<text x="258.4" y="80">3</text>
<text x="34.2" y="85.1">51</text>
<text x="34.2" y="87.6">55</text>
<text x="92.7" y="85.1">61SD_DAT3</text>
<text x="92.7" y="87.6">75SD_PWD_ON</text>
<text x="92.7" y="85.1">61</text>
<text x="92.7" y="87.6">75</text>
<text x="139.7" y="88.9">31</text>
<text x="139.7" y="86.3">35</text>
<text x="250.2" y="84.5" transform="rotate(-90 250.2 84.5)">2</text>
<text x="34.2" y="95.2">78</text>
<text x="34.2" y="92.7">79</text>
<text x="34.2" y="92.7">81</text>
<text x="34.2" y="92.7">85</text>
<text x="34.2" y="92.7">87</text>
<text x="34.2" y="92.7">77</text>
<text x="35.5" y="92.7">3</text>
<text x="92.7" y="95.2">92</text>
<text x="92.7" y="92.7">93</text>
<text x="139.7" y="94">25</text>
<text x="139.7" y="91.4">29</text>
<text x="34.2" y="100.3">86</text>
<text x="34.2" y="97.8">84</text>
<text x="92.7" y="97.8">21</text>
<text x="92.7" y="100.3">95</text>
<text x="139.7" y="101.6">17</text>
<text x="139.7" y="99">19</text>
<text x="139.7" y="96.5">23</text>
<text x="34.2" y="102.8">88</text>
<text x="34.2" y="105.4">90</text>
<text x="92.7" y="105.4">13</text>
<text x="92.7" y="105.4">22</text>
<text x="92.7" y="105.4">32</text>
<text x="92.7" y="105.4">42</text>
<text x="92.7" y="105.4">52</text>
<text x="92.7" y="105.4">59</text>
<text x="92.7" y="105.4">60</text>
<text x="92.7" y="105.4">65</text>
<text x="92.7" y="105.4">71</text>
<text x="92.7" y="105.4">98</text>
<text x="93.3" y="105.4">1</text>
<text x="93.3" y="105.4">2</text>
<text x="93.3" y="105.4">7</text>
<text x="93.3" y="105.4">8</text>
<text x="93.9" y="105.4">4</text>
<text x="93.9" y="105.4">3</text>
<text x="93.9" y="105.4">6</text>
<text x="139.7" y="106.7">11</text>
<text x="139.7" y="104.1">13</text>
<text x="140.3" y="111.7">5</text>
<text x="140.3" y="109.2">7</text>
<text x="32.4" y="119.4">102</text>
<text x="32.4" y="116.8">109</text>
<text x="93.3" y="116.8">103</text>
<text x="93.3" y="119.4">105</text>
<text x="187.9" y="116.8">10</text>
<text x="32.4" y="121.9">104</text>
<text x="32.4" y="124.4">106</text>
<text x="93.3" y="124.4">128</text>
<text x="232.4" y="123.9" transform="rotate(-90 232.4 123.9)">1</text>
<text x="237.5" y="122.6" transform="rotate(-90 237.5 122.6)">5</text>
<text x="32.4" y="129.5">110</text>
<text x="93.3" y="127">130</text>
<text x="93.3" y="129.5">140</text>
<text x="139.7" y="129.5">38</text>
<text x="187.9" y="127">69</text>
<text x="222.8" y="129.5">4</text>
<text x="243.1" y="129.5">2</text>
<text x="32.4" y="132.1">112</text>
<text x="32.4" y="137.1">116</text>
<text x="93.3" y="134.6">134</text>
<text x="93.3" y="137.1">136</text>
<text x="93.3" y="132.1">142</text>
<text x="187.9" y="134.6">68SUSCLK</text>
<text x="187.9" y="134.6">68</text>
<text x="237.5" y="137.9" transform="rotate(-90 237.5 137.9)">3</text>
<text x="32.4" y="139.7">118</text>
<text x="93.3" y="142.2">157</text>
<text x="139.7" y="142.2">55</text>
<text x="32.4" y="144.8">122</text>
<text x="32.4" y="147.3">124</text>
<text x="93.3" y="144.8">159</text>
<text x="93.3" y="147.3">169</text>
<text x="93.3" y="149.8">171</text>
<text x="139.7" y="144.8">53</text>
<text x="32.4" y="154.9">107</text>
<text x="32.4" y="154.9">113</text>
<text x="32.4" y="154.9">119</text>
<text x="32.4" y="154.9">125</text>
<text x="32.4" y="154.9">131</text>
<text x="32.4" y="154.9">137</text>
<text x="32.4" y="154.9">144</text>
<text x="32.4" y="154.9">161</text>
<text x="32.4" y="154.9">167</text>
<text x="32.4" y="154.9">173</text>
<text x="32.4" y="154.9">120</text>
<text x="32.4" y="154.9">150</text>
<text x="32.4" y="154.9">180</text>
<text x="32.4" y="154.9">191</text>
<text x="33.6" y="154.9">20</text>
<text x="33.6" y="154.9">50</text>
<text x="33.6" y="154.9">80</text>
<text x="33.6" y="154.9">91</text>
<text x="34.8" y="154.9">8</text>
<text x="34.8" y="154.9">4</text>
<text x="34.8" y="154.9">6</text>
<text x="34.8" y="154.9">2</text>
<text x="34.8" y="154.9">5</text>
<text x="34.8" y="154.9">9</text>
<text x="34.8" y="154.9">7</text>
<text x="93.3" y="152.4">163</text>
<text x="93.3" y="154.9">165</text>
<text x="165.1" y="154.4" transform="rotate(-90 165.1 154.4)">1</text>
</g>
<g font-size="1.3" fill="#0f0f0f">
<text x="62.2" y="24">BUCK_SW_5</text>
<text x="90.2" y="24">CM_5V</text>
<text x="168.9" y="24">BUCK_SW_3</text>
<text x="196.8" y="24">M2_3V3</text>
<text x="224.8" y="29.1">SD_DAT2</text>
<text x="121.7" y="34.2">PCIE_PWR_EN</text>
<text x="224.8" y="34.2">SD_CMD</text>
<text x="224.8" y="31.6">SD_DAT3</text>
<text x="224.8" y="36.7">SD_PWR</text>
<text x="224.8" y="39.2">SD_CLK</text>
<text x="224.8" y="46.9">SD_DAT1</text>
<text x="224.8" y="44.3">SD_DAT0</text>
<text x="25.6" y="59.6">ETH_P1+ 4</text>
<text x="157.8" y="58.3">M2_3V3</text>
<text x="25.6" y="64.6">ETH_P0+10</text>
<text x="25.6" y="62.1">ETH_P1- 6</text>
<text x="124.8" y="65.9">PCIE_CLK_nREQ52</text>
<text x="129.6" y="63.4">PCIE_nRST50</text>
<text x="25.6" y="67.2">ETH_P0-12</text>
<text x="123.6" y="68.5">PCIE_CLK_nWAKE54</text>
<text x="130.5" y="73.5">PCIE_TX-49</text>
<text x="130.5" y="76.1">PCIE_TX+47</text>
<text x="223.7" y="72.3">CM_3V3</text>
<text x="130.2" y="78.6">PCIE_RX-43</text>
<text x="130.2" y="81.2">PCIE_RX+41</text>
<text x="219.9" y="79.9">SD_PWD_ON</text>
<text x="28.1" y="92.6">CM_5V77</text>
<text x="26.9" y="97.7">CM_3V384</text>
<text x="16.9" y="119.3">PCIE_CLK_nREQ 102</text>
<text x="21.7" y="116.7">PCIE_nRST 109</text>
<text x="237.5" y="114.2">M2_3V3</text>
<text x="15.6" y="121.8">PCIE_CLK_nWAKE 104</text>
<text x="18.8" y="124.3">PCIE_PWR_EN 106</text>
<text x="21.1" y="132">PCIE_CLK- 112</text>
<text x="21.1" y="129.4">PCIE_CLK+ 110</text>
<text x="212.2" y="129.4">SUSCLK</text>
<text x="22.2" y="137">PCIE_RX+ 116</text>
<text x="22.2" y="139.6">PCIE_RX- 118</text>
<text x="129.1" y="142.1">PCIE_CLK+55</text>
<text x="22.5" y="147.2">PCIE_TX- 124</text>
<text x="22.5" y="144.7">PCIE_TX+ 122</text>
<text x="129.1" y="144.7">PCIE_CLK-53</text>
<text x="125.7" y="167.5">CM_3V3</text>
<text x="125.7" y="162.4">CM_3V3</text>
<text x="25.6" y="171.3">ETH_P0-</text>
<text x="61.2" y="171.3">ETH_P2-</text>
<text x="25.6" y="176.4">ETH_P0+</text>
<text x="61.2" y="176.4">ETH_P2+</text>
<text x="25.6" y="181.5">ETH_P1+</text>
<text x="61.2" y="181.5">ETH_P3+</text>
<text x="25.6" y="186.6">ETH_P1-</text>
<text x="61.2" y="186.6">ETH_P3-</text>
</g>
<g font-size="1.3" fill="#725600">
<text x="20.5" y="35.3">5V_EN</text>
<text x="126" y="42.9">3V3_EN</text>
<text x="27.3" y="78.4">ID_SD</text>
<text x="27.3" y="81">ID_SC</text>
<text x="24.5" y="86.1">UART_RX</text>
<text x="24.8" y="88.6">UART_TX</text>
<text x="96.7" y="93.7">RPIBOOT</text>
<text x="25.4" y="101.3">CM_3V3</text>
<text x="96.7" y="101.3">PWR_LED</text>
<text x="96.7" y="96.2">PWR_BTN</text>
<text x="96.7" y="98.8">ACT_LED</text>
<text x="99.3" y="117.8">USB2_D-</text>
<text x="99.3" y="120.4">USB2_D+</text>
<text x="249.1" y="130.5">RTC_CLOCK</text>
<text x="111.1" y="163.5">ID_SD</text>
<text x="47.2" y="172.4">ETH_MDIA+</text>
<text x="82.7" y="172.4">ETH_MDIC+</text>
<text x="111.1" y="168.6">ID_SC</text>
<text x="47.2" y="177.5">ETH_MDIA-</text>
<text x="82.7" y="177.5">ETH_MDIC-</text>
<text x="47.2" y="182.6">ETH_MDIB+</text>
<text x="82.7" y="182.6">ETH_MDID+</text>
<text x="47.2" y="187.7">ETH_MDIB-</text>
<text x="82.7" y="187.7">ETH_MDID-</text>
</g>
<g font-size="1.3" fill="#840084">
<text x="60.4" y="76.4">Amphenol</text>
<text x="52.4" y="78.9">2x 10164227-1001A1RLF</text>
<text x="51.7" y="143.5">2x 10164227-1001A1RLF</text>
<text x="59.6" y="140.9">Amphenol</text>
</g>
</svg>
